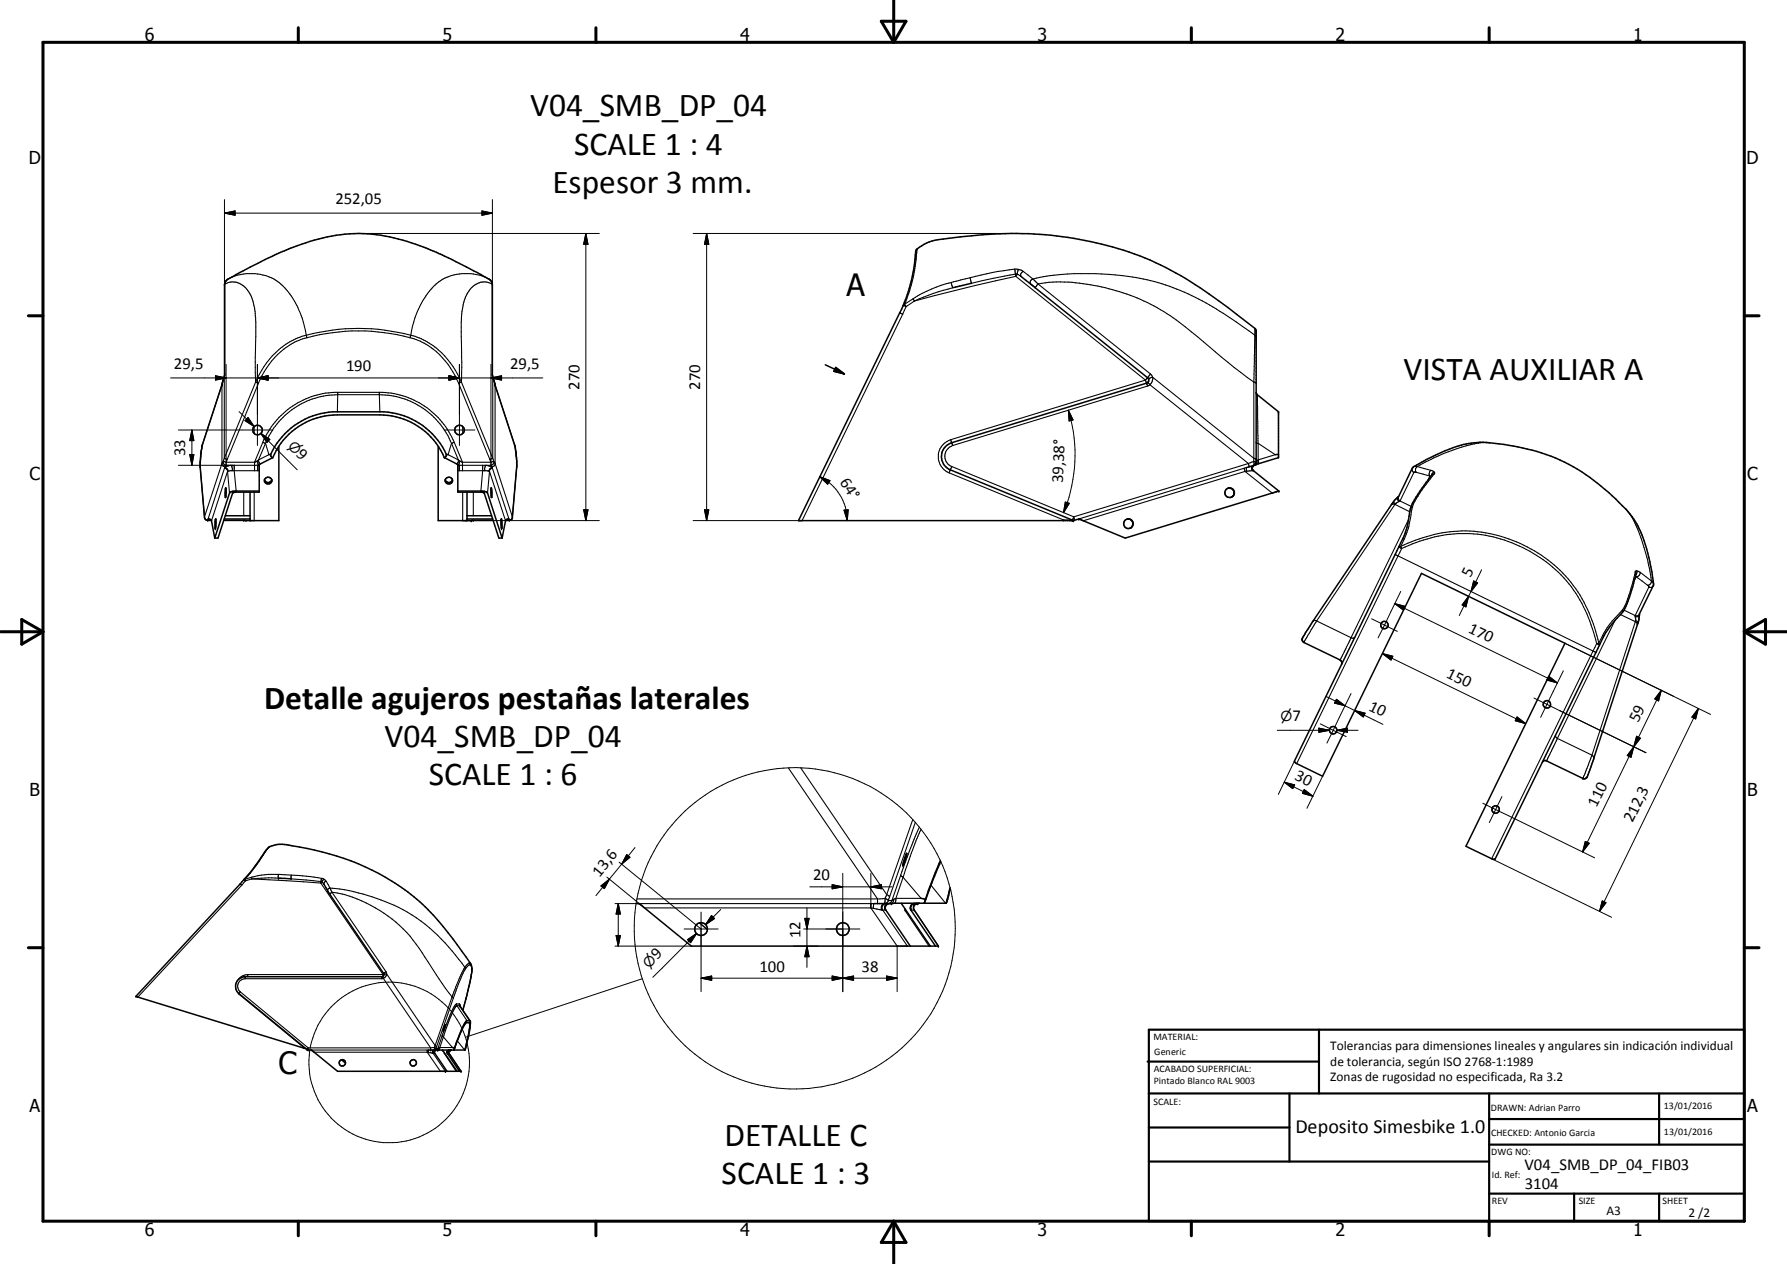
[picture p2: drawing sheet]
<svg xmlns="http://www.w3.org/2000/svg" width="420mm" height="297mm" viewBox="0 0 420 297" stroke-linecap="round" stroke-linejoin="round" font-family="sans-serif">
<g fill="none" stroke="#000" stroke-width=".35">
<path d="M228.4 66.6l-4.3 1M240.1 65l29.7 23.8a.72 .72 0 0 1 .3 .7 .72 .72 0 0 1-.5 .5l-45.9 14.1a3.4 3.4 0 0 0-2.3 3 3.4 3.4 0 0 0 2 3.3l28.9 11.9M194 85.7l4.5 2.2M196.5 86.4l2 1.5-2.4-.7zM295.3 92.4l.3 .4 5 4v10.8l-4.8 1.4-1.2 .6M53 114.7l.2 .3-.2 1.9zM58.8 115.7v6.6M60.9 115.4h-5.6l-1.2 .3-3.6 10.7M62.2 112.8a.91 .91 0 0 0 .8 .6 .91 .91 0 0 0 .9-.6M63.7 106.8h-.5M63.7 106.8v.4l.4 .4M63.7 106.8a17.1 17.1 0 0 1 14.6-10h11.9a17.3 17.3 0 0 1 14.7 10"/>
<path d="M64.1 107.6l-3.2 1.6v6.5h-5.4l-.8 .2-3.4 10.5h-.8M64.1 107.6a16.4 16.4 0 0 1 15.2-10.1h10a16.5 16.5 0 0 1 15.2 10.1M65.6 104.9v17.4h-13M103 104.9v17.4h13M104.5 107.6l3.1 1.6v6.5h5.5l.7 .1 3.5 10.6h.8M104.7 112.8a.88 .88 0 0 0 .8 .6 .88 .88 0 0 0 .9-.6M104.9 106.8h.5M104.9 106.8v.3l-.4 .5M107.6 115.4h5.7l1.2 .3 3.6 10.7M109.8 115.7v6.6M115.5 114.7h.1M115.5 114.7l-.1 1.1 .2 1.1-.1-2.2"/>
<path d="M289.2 114.7a1.13 1.13 0 0 0-1.1 1.5 1.13 1.13 0 0 0 1.9 .4 1.13 1.13 0 0 0-.6-1.9h-.7M289.3 114.7a1.12 1.12 0 0 1 .8 1.1 1.12 1.12 0 0 1-.7 1.1M293.1 109.9l1.9-.6 .3-.7v-31.2a154.1 154.1 0 0 0-14.3-10.5 73.4 73.4 0 0 0-33.9-11.6 87.1 87.1 0 0 0-14.7-.2l-9.3 .9a12.4 12.4 0 0 0-7 2.1l-.6 .5-.2 1a38.3 38.3 0 0 1-3.8 13.9l-23.8 48.8h64.9M294.4 110.1l.3 .5 6 4.8-36.1 11-10.5-4.3-.5-.1-1 .3M294.5 109.7l-.1 .4M294.8 109.4l-.3 .3-.1 .4M300.6 106.8h-.8M328.8 116.7l-1.6 1.8-18.9 28-2.1 3.5M328.8 116.7l3.3-6.7 .3-.4a53.6 53.6 0 0 1 11.2-5 19.1 19.1 0 0 1 5.9-.6l4.1 .4a44.1 44.1 0 0 1 27 13.7 20.8 20.8 0 0 1 6.8 11.9l1 4.4 .4 3.1-3.4 6.8M336.7 111.6l-.9 1.2a24.6 24.6 0 0 0-4.2 6.8l-.2 .9a17.2 17.2 0 0 1-1.6 6.2l-25.4 52.1 .3 .6 6.3 3 23.2-47.7 33.7 16.5-23.2 47.7 6 2.9 .7 .1 23.8-48.6a27 27 0 0 1 6.5-9.7l1.4-3.2 1.5-5.4M48.9 122l.6 .1 .2 .2M49.7 122.3l-1.2-.1-.4-.6-1-12.9 .3-3.7 5.4-16.6v-21.6a1.83 1.83 0 0 1 1-1.3 101.6 101.6 0 0 1 20.1-9.1 38.7 38.7 0 0 1 26.8 2.1l5.6 2.5 5 2.6a12.2 12.2 0 0 1 4.3 2.6l.2 .6v21.4l5.3 16.6 .3 2.7 .1 1.8-1.1 12.7a1.52 1.52 0 0 1-1.5 .3"/>
<path d="M49.7 122.3l.8 4.1M50.7 122l.1 .9-.2 1.3zM52.7 122h6.1M53 121.2h5.8M109.8 122h6.1M109.8 121.2h5.8M117.9 122v2.2zM119.7 122l-.6 .1-.2 .3-.8 4M250.1 122.2v.1M252.6 122.3h-.2M265.2 122h-.2M265.4 122a1.12 1.12 0 0 1 1 1 1.12 1.12 0 0 1-.8 1.2"/>
<path d="M266 123.9a1.12 1.12 0 0 0-.2-1.8 1.12 1.12 0 0 0-1.6 .8 1.12 1.12 0 0 0 1.2 1.3h.2M306.2 150v.6l.4 .4 8.5 4.1a.71 .71 0 0 1 .3 1M306.2 150h.1M385.5 144.3l-.3 1.8-10.5 32.4-1.5 4.1-.5 .4M362.6 179.1a.69 .69 0 0 1 1-.3l8.7 4.2h.3M372.7 183h-.1M65.5 206.4l3 .1M76.1 207.8l1.3 2.1 12.8 18.9v.5l-.4 .2h-32.5a2.27 2.27 0 0 0-1.8 1.7 2.27 2.27 0 0 0 .7 2.3l16 13.1 1.1 .2 6.1 5h29l-2.9-4.4v-.3l.3-.3M149.6 212.3h.7l.6 .5 11.6 9.5h58.1l-5.6-8.4a.97 .97 0 0 1 .3-1.5h.1M164.5 216.9l1.8 1.5M205.5 212.3h2.6M212 212.3l6.7 10"/>
<path d="M212.8 213.6v.4M213.1 200.6v.6l-.8 2.2 .4-1.7zM215.4 212.3h.1M215.5 212.3h.1M216.1 212.3h-1.3a1.06 1.06 0 0 0-.6 1.6l5.8 8.4M216.2 212.3h-.7M216.6 211.1l1 .2M221.1 202.3l-3.5 9M221.2 202.4l-3.9 9.9 .3-1M222.5 212.3h-12.2h-1.4l-.5 .3-.3 .8 .2 .5 5.7 8.4M223.4 208.6l-.9 3.7M223.4 208.8l-.9 3.5"/>
<path d="M108.1 236.4l2.4 3.5M108.8 237.4l1.5-5.7a8.5 8.5 0 0 0 .3-5.3 75.7 75.7 0 0 0-12.6-15.1 57.8 57.8 0 0 0-29.3-12.5 7.9 7.9 0 0 0-5.3 .2l-1 .9a48.7 48.7 0 0 1-5 6.8l-25.5 27.5 39.5 12.1M110.5 239.9h-.7l-.6 .6-1.9 4.4-.5 1.9 .1-.5M110.5 239.9v1.7l-1.2 5.2M71.4 246.3l.6 .2M71.5 246.3h-.1M80.3 249l.9 .8M100.8 246.8h1.3M104 246.8l3.5 5M104.5 247.4v.2M104.7 240.8l-.5 1.5 .5-1.4M105.6 246.8l-.4 .1-.1 .5 2.9 4.4"/>
<path d="M106.4 246.2l.5 .1M107.1 245.5l-.2 .8M109.3 246.8h-6.7l-.3 .1-.2 .5 3 4.4M109.8 244.9l-.5 1.9M110.3 240.3l-.8 .1-.4 .6-1.9 4.4M110.3 240.3l.1 .1M110.4 240.4v1.3l-.6 3"/>
<circle cx="60.5" cy="101.1" r="1.14"/>
<circle cx="63.1" cy="112.9" r=".82"/>
<circle cx="105.5" cy="113" r=".85"/>
<circle cx="108" cy="101.1" r="1.13"/>
<circle cx="325.5" cy="146.9" r=".87"/>
<circle cx="313.4" cy="171.6" r=".87"/>
<circle cx="363.7" cy="165.5" r=".86"/>
<circle cx="351.7" cy="190.2" r=".89"/>
<circle cx="164.8" cy="218.3" r="1.51"/>
<circle cx="198.2" cy="218.3" r="1.5"/>
<circle cx="80.5" cy="249.8" r=".75"/>
<circle cx="97.2" cy="249.8" r=".75"/>
</g>
<g fill="none" stroke="#000" stroke-width=".25">
<path d="M215.6 58.5h.1M215.6 58.5a36.7 36.7 0 0 1-2.9 13M53.6 65.6l-.5 .5-.3 .9M53.8 65.5a9.5 9.5 0 0 1 4.1-1.2h2a10.6 10.6 0 0 1 8.8 5.6 24.4 24.4 0 0 1 3.4 9.1l.1 .4M72.2 79.4a17 17 0 0 0-11 9.8l-.4 .8M72.2 79.4a45.8 45.8 0 0 1 24.2 0M96.4 79.4l2 .6a17.7 17.7 0 0 1 9.4 10M114.8 65.5a9.5 9.5 0 0 0-4.2-1.2 11.6 11.6 0 0 0-5.8 1 13.1 13.1 0 0 0-6 6.4 22 22 0 0 0-2.2 7.1l-.2 .6M115 65.6l.5 .5 .3 .9M211.5 73.5l.7 .3M212.2 73.8l-23.6 48.5M212.4 71.8h.1"/>
<path d="M212.4 71.8l.7 .3M212.7 71.5l-.3 .3M212.7 71.5l.4 .6M213.1 72.1l-.9 1.7M214.7 70.2l-2 1.3M214.7 70.2l.3 .5M215 70.7l-1.9 1.4M223.7 66.4a29.8 29.8 0 0 0-9 3.8M223.7 66.4l.4 1.2-4.7 1.4-4.4 1.7M228.1 65.3l-4.4 1.1M238.6 63.2l-4 .6-6.5 1.5M238.6 63.2l1 .1"/>
<path d="M238.6 63.2l.1 1.2M238.7 64.4l.1 .5M238.7 64.4l-10.3 2.2-.3-1.3M238.7 64.4h.5M238.8 64.9l30.5 24.4M238.8 64.9l-9.5 2.2-14.3 3.6M239.2 64.4l-.4 .5M239.6 63.3l1 .5M239.6 63.3l-.4 .6v.5M240.6 63.8l2.3 1.8M240.6 63.8l-.4 .3a.63 .63 0 0 0-.1 .9l-.9-.6M242.9 65.6a43.3 43.3 0 0 1 9.7-1.3 67.3 67.3 0 0 1 17.9 1.7 55.8 55.8 0 0 1 17.1 7.6l7.6 5.3 .1 .5"/>
<path d="M242.9 65.6l1.1 1.1M242.9 65.6a.75 .75 0 0 0-.5 1.2M244 66.7l26.5 21.2M244 66.7l-.6 .9M244 66.7a42.9 42.9 0 0 1 20.1 2.1 47.2 47.2 0 0 1 17.4 10.3l8.7 7.3 4.6 3.4M295.1 77.2l-.3 12.6M52.1 90.7l-4.6 14M52.1 90.6v.1M52.2 90.3v18.6M52.7 88.6l.2-.4v-21.5a4.4 4.4 0 0 1 5.9 2.4l.7 1.6 .3 1.6 .3 2.4v15.1M52.7 88.6l-.6 2M52.7 88.6v19.1"/>
<path d="M52.7 88.6v.1M52.9 87.9l-.1 .3M60.1 89.8l.7 .2M60.1 89.8l-7.4 17.9M60.1 89.8a18.6 18.6 0 0 1 8.9-9.9l.5-.3a46.1 46.1 0 0 1 29.6 0 19.3 19.3 0 0 1 9.4 10.2M60.8 90l-7.4 18M79.4 92.8l-.1 4M79.4 92.8a18.5 18.5 0 0 0-17 11.4M79.4 92.2v.6M79.4 92.8h9.8M89.2 92.8l.1 4M89.2 92.2v.6"/>
<path d="M89.2 92.8a18.5 18.5 0 0 1 17 11.4M107.8 90l7.4 18M108.5 89.8l-.7 .2M108.5 89.8l-.1-14.1a12.4 12.4 0 0 1 2.2-7.8 3.9 3.9 0 0 1 5.1-1.2v21.5l.7 2.2M108.5 89.8l7.4 17.9M115.7 87.9l.1 .3M115.9 88.7v19M116.4 90.3v18.8l-.2 .4-.6 .2M116.4 90.6l4.7 14.1M269.3 89.3l-45.8 14M269.3 89.3l.3 .7M269.6 90h.1"/>
<path d="M269.6 90l.2 .7M269.8 88.8h.1M269.8 88.8l-.5 .5M269.8 90.7l-45.8 14M269.8 89.9l.6 .5M270.4 90.4l-.6 .3M270.4 90.4l23.1 18.5M270.5 87.9l-.7 .8M270.5 87.9l.5 .7M271 88.6l24.3 19.4M271 88.6l-.1 1-.5 .8M271 88.6l-.8 .3-.1 .3"/>
<path d="M294.8 89.8v18.7M294.8 89.8l.5 .2M295.6 92.8l.2 11.4M47.1 109.6l1 11.9M47.5 104.7l-.3 2.2-.1 2.9M47.6 104.6l-.1 .1M52.2 108.9l.2 .6 .5 .2M52.2 108.9l-4.1 12.6M52.5 108.5l.7 .1M52.5 108.5l.2 .6 .5 .2M52.5 108.5l-.3 .4M52.7 107.7l.7 .3"/>
<path d="M52.7 107.7l-.2 .8M52.8 110l.6 .4 .1 .4M52.8 110l-4 12.3M52.9 109.9l.6-.4a.65 .65 0 0 1 .8-.1 .65 .65 0 0 1 .3 .7v.5M52.9 109.9l.5 .3 .2 .5M52.9 109.9l-.1 .1M52.9 109.7v.2M53.2 108.6h6.6M53.2 108.6v.7M53.2 109.3l-.3 .4M53.4 108l-.2 .6M53.5 110.8l-3.8 11.6"/>
<path d="M53.5 110.8l.5 5.1M53.6 110.7l-.1 .1M55.1 109.3l.4 6.1M57.3 115.7v5.5M59.8 100.2v1.7M59.8 115.7v6.6M59.8 108.6v2M60.5 108.3l.1 .6 .3 .3-.3 .1M60.5 108.3l-.7 .3M60.6 109.3h-7.4M60.6 109.3h.3M60.6 109.3v1.3"/>
<path d="M60.8 108.1l.1 .5 .3 .4M60.8 108.1l-.3 .2M60.9 110.6l-7.3 .1M61.8 103.9l.6 .3M61.8 103.9l-2 4.7M61.8 103.9a19.1 19.1 0 0 1 16.9-11.7h11.2a19 19 0 0 1 16.9 11.7M62.4 104.2l.8 2.6-2.4 1.3M62.4 104.2l-1.6 3.9M106.2 104.2l-.8 2.6 2.4 1.3M106.2 104.2l1.6 3.9M106.8 103.9l-.6 .3M106.8 103.9l1.9 4.7"/>
<path d="M107.6 110.6l7.4 .1M107.6 109.3h.4M107.8 108.1l.3 .2M107.8 108.1l-.1 .5-.4 .4M108 109.3h7.4M108 109.3v1.3M108.1 108.3l-.1 .6-.4 .3 .4 .1M108.1 108.3l.6 .3M108.7 108.6v2M108.7 108.6h6.7M108.8 100.2v1.7M108.8 115.7v6.6"/>
<path d="M111.3 115.7v5.5M113.5 109.3l-.4 6.1M115 110.7h.1M115.1 110.7v.1M115.1 110.8l3.8 11.6M115.1 110.8l-.5 5.1M115.2 108l.2 .6M115.4 109.3l.2 .4M115.4 108.6v.7M115.6 109.8l.1 .1M115.6 109.8l-.5-.3a.77 .77 0 0 0-1 .1 .77 .77 0 0 0-.1 1M115.7 109.9l-.5 .3-.2 .5"/>
<path d="M115.7 109.9l.1 .1M115.8 110l-.7 .4v.4M115.8 110l3.9 12.3M115.9 107.7l-.7 .3M115.9 107.7l.2 .8M116.1 108.5l-.7 .1M116.1 108.5h.1M116.1 108.5l.3 .3 4.1 12.7M116.1 108.5l-.1 .5-.6 .3M121 104.6l.1 .1M121.1 104.7l.3 3 .1 2.1M121.5 109.6l-1 11.9"/>
<path d="M223.2 111.1l26.9 11.1h2M223.5 103.3a4.1 4.1 0 0 0-2.9 3.8 4.1 4.1 0 0 0 2.6 4M223.5 103.3l.2 .8M223.7 104.1h.1M223.7 104.1l.3 .6M223.8 109.6l-.6 1.5M223.8 109.6l28.7 11.9M224 104.7a2.63 2.63 0 0 0-1.8 2.4 2.63 2.63 0 0 0 1.6 2.5M292.6 110l.1 .8M292.7 110.8l-38 11.6M292.7 110.8l6.4 5.1M293.1 110.7v-.8l-39.5 12.1"/>
<path d="M293.1 110.7l-.4 .1M293.5 108.9l.2 .7M293.5 108.9l-41 12.6M293.7 109.6v.1M293.7 109.6h.1M294.7 110.6l-1.6 .1M294.8 108.5l.1 .7a.89 .89 0 0 0-.3 1.4M294.8 108.5l-1.3 .4M294.9 109.3h.1M295 109.3h-.1M295.3 103.9l.5 .3M295.5 108.3v.6l-.3 .3"/>
<path d="M295.8 108.1l-.5 .5-.5-.1M295.8 108.1l.1 .5-.1 .4M295.8 104.2l4 2.6-4 1.3M295.8 104.2v3.9M327.4 118.2h.3l.5 .2M328 118.5l-.5-.1-.4 .2M328 118.5l-18.4 27.4M328 118.5l3.5 1.8M328.2 118.4l-.2 .1M328.7 116.8l-.1 .6 .4 .5M328.8 116.7v.6l.4 .4M329 117.9l-.8 .5"/>
<path d="M329.2 117.7l-.2 .2M329.2 117.7l2.6 1.3M332.1 119.3l-.1 .3a20.6 20.6 0 0 1-1.6 6.5l-.2 .5M332.1 119.3l-.5 .3M332.1 110v.6l.3 .4M332.4 109.6h.8M332.4 111l-3.2 6.7M333 111l3.2 .9M333 111h-.6M333.2 109.6l3.3 .9M333.2 109.6l-.2 .3a.86 .86 0 0 0 0 1.1M333.4 116.6l-1 1.6-.3 1.1"/>
<path d="M333.4 116.6l-.5 .2M336.2 111.9h.3M336.2 111.9l-.5 1M336.5 110.5l.8 .5-.1 .4M336.5 110.5a.97 .97 0 0 0-.3 1.4M337.2 111.4l-3.8 5.2M337.2 111.4l-.5 .2M337.2 111l-.4 .3-.2 .5M350.2 104.1a19.8 19.8 0 0 0-7.6 1.3 48 48 0 0 0-9.4 4.2M382.3 119.6l.5 .7a22.6 22.6 0 0 1 3.7 8.4l.9 2.9 .9 4.9M48.1 121.5l.2 .5 .5 .3M48.8 122.3h.1"/>
<path d="M48.8 122.3h.8M52.7 122.3h5.3M57.3 122.3h.1M111.3 122.3h.1M115.9 122.3h-5.3M118.9 122.3h.8M119.7 122.3h.1M120.5 121.5l-.2 .5-.6 .3M252.1 122.2h.1M252.5 121.5l.1 .8M252.5 121.5l-.4 .7M328 130.3l.7 .3"/>
<path d="M328.7 130.6l45.9 22.4M328.7 130.6l-23.8 48.9M328.9 128.6h.1M329 128.6l.6 .3M329.3 128.4a32.3 32.3 0 0 1 44.3 15.6l1.3 3.5 1 3.6M329.3 128.4l-.4 .2M329.3 128.4l.3 .5M329.6 128.9l-.9 1.7M329.6 128.9a40.3 40.3 0 0 1 9.6-3.1 31 31 0 0 1 21.3 4.2 30.5 30.5 0 0 1 14.2 18.6l.7 2.7M330.2 126.6l-.9 1.8M330.2 126.6l-.4 .1M331.2 122.1l-13.5 27.8"/>
<path d="M384.5 134.4l-.8 3.1-1 3.2M384.5 134.4l.1 .6M384.5 135.4l.2 .2M384.7 135.6l2.7 1.9M384.7 135.6l-.5 1M384.8 134.2l-.3 .2M384.8 134.2l.8 .3M384.8 134.2v.5l-.2 .4M385.6 134.5l2.7 2M385.6 134.5a1.02 1.02 0 0 1-.9 1.1M387.4 137.5l.3 .5M387.7 138l-3.2 6.7"/>
<path d="M388.3 136.5l.5 .7M388.3 136.5a.95 .95 0 0 1-.9 1M388.7 137.7l-.4 .3h-.6M309.6 145.9l-.5-.1-.4 .2M309.6 145.9l-3 5.1M309.6 145.9l8.1 4M315.1 155.1h.1M317.7 149.9l-2.6 5.2M318.6 149.7l-.4 .3-.5-.1M374.6 153l-23.9 48.8M374.6 153l.6 .3M375.4 151.3l.7 .3"/>
<path d="M375.4 151.3l-.8 1.7M375.9 151.1l-.5 .2M375.9 151.1l.2 .5M376.1 151.6h.1M376.8 149.3l-.9 1.8M376.8 149.3l.2 .4M379.7 145.8l-13.5 27.7M381 144.4l3.5 1.7M381.5 143.3a23.5 23.5 0 0 0-4.7 6M381.5 143.3v.6M381.8 143.4l2.7 1.3M382.7 140.7l-.5 1.3-.7 1.3"/>
<path d="M382.7 140.7l.1 .5M384.5 144.7v.2M384.5 144.9v.9M384.5 146.1l.5 .5v.3M384.5 146.1l-10.2 31.4M384.5 145.8v.3M384.5 145.8l.6 .5M385.4 144.3l-.2 .4h-.7M385.5 144.5l-.3 .4h-.7M365.7 172.7v.3l.5 .5M366.2 173.5l-2.6 5.3M366.2 173.5l8.1 4"/>
<path d="M374.3 177.5l.4 .3v.4M374.3 177.5l-2.2 5.4M63.5 198.9l-.7 .7-2.4 3.6-2.8 3.4M185.4 180.5l20.9 30.7v1.1M188.2 180.4l20.3 29.8M214.6 192.6l-6.1 17.6M215.2 193.3l-6 17.5M216.2 194.4l-2.4 5.6-2 5.7M216.6 194.9l-2.3 5.5-2 5.8M372.1 182.9h.1M56.5 207.7h.1M56.5 207.7l.3 .3"/>
<path d="M56.8 208l-24.4 26.3M57.4 206.8l.3 .2M57.4 206.7v.1M57.6 206.6l-.2 .1M57.6 206.6l.1 .4M57.7 207l-.9 1M59.1 206.2l-1.5 .4M59.1 206.2l.1 .3M59.2 206.5l16.2 1M59.2 206.5l-1.5 .5M65.5 205.5v.9l-2.4-.1-3.9 .2M68.5 205.7l-5.5-.2-3.9 .7"/>
<path d="M68.5 205.7l4.4 .3 2.7 .4M68.5 205.7l-.1 .8M68.5 206.5l5.2 .5 2.1 .3M75.4 207.5l14.7 21.5M75.6 206.4l-.2 1.1M75.6 206.4l.6 .2M75.8 207.3l-.4 .2M75.8 207.3l.3 .5M76.2 206.6l.5 .5M76.2 206.6l-.4 .7M76.7 207.1l.9 1.6M76.7 207.1l-.4 .2-.1 .5"/>
<path d="M77.6 208.7a44.3 44.3 0 0 1 22.4 8.5 51.1 51.1 0 0 1 9.4 10.4v.2M77.6 208.7l.5 1M77.6 208.7l-.4 .2-.2 .4M78.1 209.7l-.6 .4M78.1 209.7l12.7 18.6M78.1 209.7a31.3 31.3 0 0 1 17.5 9.4 65.8 65.8 0 0 1 7 10l3.7 5.2M150.2 212.3h55.3l-.2 1.1M151.5 213.4h53.3M204.8 212.3h.1M204.8 212.3v1.1M204.8 213.4h.5M204.8 213.4l6.1 8.9"/>
<path d="M205.3 213.4l2 .5M207.3 213.9h.8M208.1 211.1l-1.2 .1h-57.1M208.1 211.1l-.2 1.2 .8-.3 .2-.4M208.1 211.1l.8 .5M208.1 213.9h.1M208.2 213.9h.1M208.3 212.3a1 1 0 0 0-.8 1.6l5.8 8.4M208.5 210.2l.7 .6M208.5 210.2l-.4 .9M208.8 212.3a1.06 1.06 0 0 0-.6 1.6M208.9 211.6h.8"/>
<path d="M208.9 212.3a.97 .97 0 0 0-.8 1.6M208.9 211.6h.1M209.1 212.3h-1.3a1.1 1.1 0 0 0-.6 1.4l.1 .2M209.2 210.8l-.3 .8M209.7 211.6l-.4 .6-.4 .1M209.8 211.6h-.1M210.1 211.3l-.1 .7-.6 .3M210.1 211.3l-.3 .3M210.6 211.1l-.1 1-.2 .2M210.6 211.1l-.5 .2M211.8 205.7l-2.1 5.9M211.8 205.7l.5 .5"/>
<path d="M212.3 206.2l4.3 4.9h-6M212.3 206.2l-1.7 4.9M212.8 214l5.6 8.3M214.2 213.9h.1M214.3 213.9h.7M214.3 213.9h.1M214.6 212.5l-.4 .5 .1 .9M215 213.9h.1M215 213.9l5.6 8.4M215 212.3l-.2 .1M215.1 212.3a.98 .98 0 0 0-.9 .6 .98 .98 0 0 0 .1 1M215.5 212.3h.2"/>
<path d="M215.7 212.3h.1M215.7 212.3a.96 .96 0 0 0-.7 1.6M216.1 212.3h-.3M218.9 208l3.4 4.3M56 233.4l.5 .5M56.2 233.5h.1M56.5 233.1l16 13.2M56.5 233.1l-.3 .4M56.5 233.9l15.3 12.5M56.6 233.8l-.1 .1M57.6 229.5h.1M57.6 230a1.76 1.76 0 0 0-1.6 1.1 1.76 1.76 0 0 0 .5 2"/>
<path d="M57.6 229.5v.5M58.2 229l-1.4 .4-.8 .9M58.2 229h31.9M58.2 229v.5M89.7 229.5h.1M89.7 229.5v.5M89.9 229.5h.1M89.9 229.5l11.3 16.8M90.1 229l-.1 .4M90.2 228.7v.1M90.2 228.9l-.1 .1M90.2 228.7h.1"/>
<path d="M90.8 228.3l.1 .6M90.8 228.3l-.6 .4M90.9 228.9l-.7 .1M90.9 228.9a1.32 1.32 0 0 1-1 1.1h-32.3M90.9 228.9l11.4 16.8M106.3 234.3l.3 .3M106.3 234.3l-4 11.4M106.6 234.6l-4 11.4M107.3 235.9h.1M107.3 235.9h.7l.2 .6M107.3 235.9v.3l2.5 3.7M107.3 235.9l-.9 1.4-2.4 6.1"/>
<path d="M108 235.9v.4l2.4 3.6M108.2 236.4l-.8-.1-.6 .9-1.2 2.5-1.3 4M109.4 227.8l-1.4 3-1.4 3.8M109.4 227.8l.7-.9a.46 .46 0 0 1 .6-.1 .46 .46 0 0 1 .2 .5 27.6 27.6 0 0 1-1.3 7.3M109.6 234.6h.1M109.6 234.6l-.8 2.8M110.6 226.4a.75 .75 0 0 0-1.1 .6l-1.5 2.9-1.7 4.4M110.9 227.5v.3M72.2 246.6h.1M72.5 246.8h.1M72.5 246.3h28.7M72.5 246.3v.5"/>
<path d="M72.5 246.3l-.3 .3M73.2 246.8h27.6l-.1 .5M73.9 247.3h26.5M100.4 246.8v.5M100.4 247.3h.3M100.4 247.3l3.1 4.5M100.7 247.3l1.1 .2M101.2 246.8h.1M101.2 246.3v.5M101.8 247.5h.4M102.1 246.8h.1M102.1 246.2v.6"/>
<path d="M102.1 246.2l.4 .2M102.1 246.2l-.9 .1M102.2 246.8h.1M102.2 246.8l-.4 .3v.4l2.9 4.3M102.2 246.9l.2-.1-.3 .3v.4zM102.3 245.7l.3 .3M102.3 245.7l-.2 .5M102.4 246.8h.2h-.6l-.2 .1v.6M102.4 246.8h-.1M102.5 246.4l-.3 .4M102.5 246.4h.4M102.6 246l-.1 .4"/>
<path d="M102.9 246.4l-.4 .4M103.2 246.3l-.2 .4-.2 .1M103.2 246.3l-.3 .1M104 243.4l.3 .3M104 243.4l-1.1 3M104.3 243.7l2.1 2.5-3.2 .1M104.3 243.7l-1.1 3.1M104.5 247.6l2.8 4.2M105.2 247.5h.1M105.2 247.5h.4M105.5 246.8l-.4 .3 .1 .4M105.6 247.5h.1"/>
<path d="M105.6 247.5l2.8 4.3M105.6 246.8l-.4 .3v.4M105.8 246.8h.3M105.9 246.8l-.4 .3 .1 .4M107.5 244.6l1.8 2.2"/>
</g>
<g fill="#000">
<circle cx="215.3" cy="59.1" r=".18"/>
<circle cx="295.3" cy="77.8" r=".18"/>
<circle cx="52.1" cy="90.6" r=".18"/>
<circle cx="116.4" cy="90.6" r=".18"/>
<circle cx="300.6" cy="96.8" r=".18"/>
<circle cx="60.9" cy="109.2" r=".18"/>
<circle cx="107.6" cy="109.2" r=".18"/>
<circle cx="300.7" cy="115.4" r=".18"/>
<circle cx="50.6" cy="124.2" r=".18"/>
<circle cx="50.7" cy="122" r=".18"/>
<circle cx="110.8" cy="122.3" r=".18"/>
<circle cx="117.9" cy="122" r=".18"/>
<circle cx="117.9" cy="124.2" r=".18"/>
<circle cx="252.4" cy="122.3" r=".18"/>
<circle cx="253.6" cy="122" r=".18"/>
<circle cx="65.5" cy="206.4" r=".18"/>
<circle cx="209.6" cy="212.3" r=".18"/>
<circle cx="212.3" cy="203.4" r=".18"/>
<circle cx="214.9" cy="212.3" r=".18"/>
<circle cx="215.7" cy="212.3" r=".18"/>
<circle cx="108.2" cy="236.4" r=".18"/>
<circle cx="220.6" cy="222.3" r=".18"/>
<circle cx="102.9" cy="246.8" r=".18"/>
<circle cx="104" cy="246.8" r=".18"/>
<circle cx="104.7" cy="251.8" r=".18"/>
<circle cx="105.9" cy="246.8" r=".18"/>
<circle cx="108.4" cy="251.8" r=".18"/>
</g>
<g fill="none" stroke="#000" stroke-width=".71">
<path d="M10.1 9.9h400v277.1h-400zM70.1 6.5v3.4M140.1 6.5v3.4M207.2 5h5.8l-2.9 4.9zM210.1 0v9.9M280.1 6.5v3.4M350.1 6.5v3.4M6.7 74.2h3.4M410.1 74.2h3.5M.1 148.5h10M5.1 145.6l5 2.9-5 2.9zM410.1 148.5h10"/>
<path d="M410.1 148.5l5-2.9v5.8zM6.7 222.7h3.4M410.1 222.7h3.5M70.1 287v3.4M140.1 287v3.4M210.1 287v10M210.1 287l2.9 5h-5.8zM280.1 287v3.4M350.1 287v3.4"/>
</g>
<g fill="none" stroke="#000" stroke-width=".51">
<path d="M269.8 249.5h40.3M270.1 242h140v45h-140zM270.1 257h140M303.2 257v16M310.1 242v15M350.1 257v30M390.1 257v12M270.1 265h33.1M270.1 273h80M350.1 269h60M350.1 263h60M350.1 280.5h60"/>
<path d="M370.1 280.5v6.5M390.1 280.5v6.5"/>
</g>
<g fill="#000">
<path d="M52.8 50.1l2.5-.5v1zM113.3 49.6l2.5 .5-2.5 .5zM137.7 54.9l.5 2.5h-1zM166.1 54.9l.6 2.5h-1.1zM50.7 88.3l2.5 .5-2.5 .5zM58.3 98.1l1.5 2.1-2.2-1.4zM60.5 88.8l2.5-.5v1zM105.6 88.3l2.4 .5-2.4 .5zM115.4 88.8l2.5-.5v1zM196.5 86.4l2 1.5-2.4-.7zM251.2 96.4l1.1 2.3-.9 .2zM44.6 106.8h1l-.5 2.5z"/>
<path d="M45.1 101l.5 2.5h-1zM61.3 101.9l2.1 1.4-.6 .7zM137.2 119.8h1l-.5 2.5zM165.6 119.8h1.1l-.6 2.5zM192.7 112l2.4 .9-.5 .9zM198.4 119.9l1-.1-.2 2.5zM250.5 118l.9 .3-1.3 2.2zM346.5 136.5l.9 .5-1.5 2zM325 153.6l2.5 .6-.4 .9zM327.9 141.9l2.5 .6-.4 .9zM345.3 140.1l-.6 2.5-.9-.4zM364.1 158.9l2.1 1.6-2.5-.7z"/>
<path d="M310.1 171.1l2.5 .5-2.5 .5zM314.2 164.3l2.1 1.6-2.5-.7zM314.4 171.6l2.4-.5v1zM318.5 167l2.5 .6-.5 .9zM356.7 168.5l2 1.6-2.4-.7zM384.1 175.5l-.6 2.5-.9-.5zM384.8 173l.9 .5-1.6 2zM390.6 162.2l-.6 2.5-.9-.4zM399.3 166.5l-.6 2.5-.9-.5zM302 183.8l2.4 .6-.5 .9zM306.7 185.5l2 1.6-2.5-.7zM372.7 197.7l1 .5-1.6 2z"/>
<path d="M141.3 208.2l2-1.6-1.2 2.2zM144.9 219.8h1l-.5 2.5zM145.4 212.3l.5 2.5h-1zM147.4 200.8l.7 .7-1.9 1.6zM167.3 215.1l.7 .8-2.1 1.4zM189.2 215.8h1l-.5 2.5zM195.7 207.9l2.5 .5-2.5 .5zM204.8 208.4l2.5-.5v1zM376.7 211.7l.9 .4-1.5 2.1zM161.7 220.8l2.1-1.4-1.4 2.1zM164.8 229.9l2.5-.5v1zM189.7 222.3l.5 2.5h-1z"/>
<path d="M195.7 229.4l2.5 .5-2.5 .5zM198.2 229.9l2.5-.5v1zM208.4 229.4l2.5 .5-2.5 .5z"/>
</g>
<g fill="none" stroke="#000" stroke-width=".24">
<path d="M52.8 50.1l2.5-.5v1zM52.8 50.1h63M52.8 46.9v20.1M84.3 54.9h56.6M113.3 49.6l2.5 .5-2.5 .5zM115.8 46.9v20.1M137.7 54.9l.5 2.5h-1zM137.7 54.9v67.4M163 54.9h76.1M166.1 54.9l.6 2.5h-1.1zM166.1 54.9v67.4M40.1 88.8h87.5"/>
<path d="M50.7 88.3l2.5 .5-2.5 .5zM53.2 85.6v23M56.2 96.7l3.6 3.5M57.6 98.8l.7-.7 1.5 2.1zM58.3 98.1l1.5 2.1-2.2-1.4zM60.5 88.8l2.5-.5v1zM60.5 85.6v19.1M105.6 88.3l2.4 .5-2.4 .5zM108 85.6v19.1M115.4 88.8l2.5-.5v1zM115.4 85.6v23M251.2 96.4l1.1 2.3-.9 .2z"/>
<path d="M251.2 96.4a35.7 35.7 0 0 1-1.1 24.1M41.9 109.3h13.2M41.9 101h22.3M44.6 106.8h1l-.5 2.5zM45.1 101l.5 2.5h-1zM45.1 101v8.3M61.3 101.9l2.1 1.4-.6 .7zM61.3 101.9l8.6 8.5M104.4 101h7.3M137.2 119.8h1l-.5 2.5zM165.6 119.8h1.1l-.6 2.5zM192.7 112l2.4 .9-.5 .9z"/>
<path d="M192.7 112a11.6 11.6 0 0 1 5.2 4.9l.3 .7a10.9 10.9 0 0 1 1 4.7M198.4 119.9l1-.1-.2 2.5zM250.5 118l.9 .3-1.3 2.2zM108.8 122.3h32.1M163 122.3h25.6M329.3 139l-3.8 7.9M345.9 139l-.6 1.1M346.5 136.5l.9 .5-1.5 2zM348.3 133.9l-2.4 5.1M322.5 145.4l3 1.5M325 153.6l2.5 .6-.4 .9zM325 153.6l33.7 16.5"/>
<path d="M325.5 146.9l-1.5 3M325.5 146.9l3 1.5M327.9 141.9l2.5 .6-.4 .9zM327.9 141.9l38.3 18.6M345.3 140.1l-.6 2.5-.9-.4zM345.3 140.1l-2.2 4.6M364.1 158.9l2.1 1.6-2.5-.7zM367.6 157.6l-5.4 11M300.3 171.6h12.3M304.4 178.8l-3.8 7.9M310.1 171.1l2.5 .5-2.5 .5zM310.4 170.1l3.1 1.5"/>
<path d="M311.8 163.7l13.4 6.5M313.5 171.6l-1.5 3M313.5 171.6l3 1.5M314.2 164.3l2.1 1.6-2.5-.7zM314.4 171.6l2.4-.5v1zM314.4 171.6h4.9M317.7 163l-4.2 8.6M318.5 167l2.5 .6-.5 .9zM356.7 168.5l2 1.6-2.4-.7zM360.7 164l26.3 12.9M366.7 167l20.3 9.9M384.1 175.5l-.6 2.5-.9-.5z"/>
<path d="M384.1 175.5l-12 24.7M384.8 173l.9 .5-1.6 2zM390.6 162.2l-.6 2.5-.9-.4zM390.6 162.2l-6.5 13.3M393.5 163.6l-25.6-12.4 34.3 16.7M399.3 166.5l-.6 2.5-.9-.5zM399.3 166.5l-23.2 47.7M149.3 199.2l-3.1 3.9M302 183.8l2.4 .6-.5 .9zM302 183.8l6.7 3.3M306.7 185.5l2 1.6-2.5-.7zM311 182.4l-3.7 7.5"/>
<path d="M348.6 188.8l26.3 12.8M353.1 187.2l-2.9 6.1M372.7 197.7l1 .5-1.6 2zM141.3 208.2l2-1.6-1.2 2.2zM142.7 206.1l8.8 7.3M143.3 206.6l-3.2 3.9M144.6 212.3h5.6M144.9 219.8h1l-.5 2.5zM145.4 212.3l.5 2.5h-1zM145.4 212.3v10M145.6 202.6l19.2 15.7M146.2 203.1l-2.9 3.5"/>
<path d="M147.4 200.8l.7 .7-1.9 1.6zM160.9 218.3h8M163.8 219.4l-1.8 1.7M163.8 219.4l-10.3 10.3M164.8 214.3v18.7M167.3 215.1l.7 .8-2.1 1.4zM169.4 213.7l-3.5 3.6M189 218.3h13.2M189.2 215.8h1l-.5 2.5zM189.7 213.4v13.9M190.4 208.4h19.4M195.7 207.9l2.5 .5-2.5 .5z"/>
<path d="M198.2 205.2v27.8M204.8 208.4l2.5-.5v1zM204.8 205.2v8.2M350.7 201.8l28.2 13.8M376.7 211.7l.9 .4-1.5 2.1zM144.6 222.3h17.9M151 230l-41.6 13.8M161.7 220.8l2.1-1.4-1.4 2.1zM164.8 229.9l2.5-.5v1zM164.8 229.9h46.1M186.6 222.3h5.8M189.7 222.3l.5 2.5h-1z"/>
<path d="M195.7 229.4l2.5 .5-2.5 .5zM198.2 229.9l2.5-.5v1zM208.4 229.4l2.5 .5-2.5 .5zM210.9 222.3v10.7"/>
<circle cx="186.9" cy="218.2" r="37.7"/>
<circle cx="91.5" cy="249.7" r="18.9"/>
</g>
<g font-size="7.9">
<text x="124.6" y="27.3">V04_SMB_DP_04</text>
<text x="135" y="36.4">SCALE 1 : 4</text>
<text x="129.9" y="45.3">Espesor 3 mm.</text>
<text x="330" y="89.3">VISTA AUXILIAR A</text>
<text x="62.1" y="166.5">Detalle agujeros pestañas laterales</text>
<text x="90.4" y="175.6">V04_SMB_DP_04</text>
<text x="100.8" y="184.5">SCALE 1 : 6</text>
<text x="170.4" y="269.3">DETALLE C</text>
<text x="169.7" y="278.3">SCALE 1 : 3</text>
</g>
<g font-size="7.2">
<text x="199" y="69.5">A</text>
<text x="65.5" y="252.3">C</text>
</g>
<text font-size="4.7" x="304.6" y="266.2">Deposito Simesbike 1.0</text>
<g font-size="4.2">
<text x="34" y="9.6">6</text>
<text x="104" y="9.6">5</text>
<text x="174" y="9.6">4</text>
<text x="244" y="9.6">3</text>
<text x="314" y="9.6">2</text>
<text x="384" y="9.6">1</text>
<text x="6.8" y="38.7">D</text>
<text x="410.6" y="38.7">D</text>
<text x="7" y="112.9">C</text>
<text x="410.8" y="112.9">C</text>
<text x="7" y="187.1">B</text>
<text x="410.8" y="187.1">B</text>
<text x="7" y="261.4">A</text>
<text x="410.8" y="261.4">A</text>
<text x="34" y="290.4">6</text>
<text x="104" y="290.4">5</text>
<text x="174" y="290.4">4</text>
<text x="244" y="290.4">3</text>
<text x="314" y="290.4">2</text>
<text x="384" y="290.4">1</text>
</g>
<g font-size="3.9">
<text x="78.9" y="48">252,05</text>
<text x="40.9" y="86.8">29,5</text>
<text x="81.4" y="87.3">190</text>
<text x="120" y="86.8">29,5</text>
<text x="136.2" y="91.6" transform="rotate(-90 136.2 91.6)">270</text>
<text x="164.6" y="91.6" transform="rotate(-90 164.6 91.6)">270</text>
<text x="43.5" y="107.2" transform="rotate(-90 43.5 107.2)">33</text>
<text x="69.5" y="107" transform="rotate(45 69.5 107)">9</text>
<text x="197.4" y="113.2" transform="rotate(58 197.4 113.2)">64°</text>
<text x="249.9" y="113.6" transform="rotate(-87 249.9 113.6)">39,38°</text>
<text x="345.8" y="135.7" transform="rotate(-64 345.8 135.7)">5</text>
<text x="345" y="148.5" transform="rotate(26 345 148.5)">170</text>
<text x="339.9" y="159.1" transform="rotate(26 339.9 159.1)">150</text>
<text x="321.6" y="166.8" transform="rotate(26 321.6 166.8)">10</text>
<text x="303.9" y="169.5">7</text>
<text x="385.1" y="170" transform="rotate(-64 385.1 170)">59</text>
<text x="304.2" y="183.2" transform="rotate(26 304.2 183.2)">30</text>
<text x="375.4" y="189.9" transform="rotate(-64 375.4 189.9)">110</text>
<text x="383.9" y="193.5" transform="rotate(-64 383.9 193.5)">212,3</text>
<text x="140.9" y="206.2" transform="rotate(-51 140.9 206.2)">13,6</text>
<text x="191.2" y="206.8">20</text>
<text x="188.2" y="220.5" transform="rotate(-90 188.2 220.5)">12</text>
<text x="154.5" y="225.7" transform="rotate(-45 154.5 225.7)">9</text>
<text x="178.6" y="228.3">100</text>
<text x="202.6" y="228.3">38</text>
<text x="358.5" y="275">V04_SMB_DP_04_FIB03</text>
<text x="358.5" y="279.4">3104</text>
</g>
<g font-size="3.3">
<text x="67.5" y="105" transform="rotate(45 67.5 105)">⌀</text>
<text x="301.1" y="169.5">⌀</text>
<text x="152.5" y="227.6" transform="rotate(-45 152.5 227.6)">⌀</text>
</g>
<g font-size="3.1">
<text x="312.7" y="246.8">Tolerancias para dimensiones lineales y angulares sin indicación individual</text>
<text x="312.7" y="250.4">de tolerancia, según ISO 2768-1:1989</text>
<text x="312.7" y="254">Zonas de rugosidad no especificada, Ra 3.2</text>
<text x="377.7" y="285.6">A3</text>
<text x="397" y="285.9">2 /2</text>
</g>
<g font-size="2.4">
<text x="271.2" y="244.4">MATERIAL:</text>
<text x="271.3" y="252">ACABADO SUPERFICIAL:</text>
<text x="271.4" y="247.9">Generic</text>
<text x="271.3" y="254.6">Pintado Blanco RAL 9003</text>
<text x="271.2" y="259.7">SCALE:</text>
<text x="350.6" y="261">DRAWN: Adrian Parro</text>
<text x="391.2" y="260.6">13/01/2016</text>
<text x="350.6" y="267">CHECKED: Antonio Garcia</text>
<text x="391.2" y="266.7">13/01/2016</text>
<text x="350.6" y="271.4">DWG NO:</text>
<text x="350.8" y="276.9">Id. Ref:</text>
<text x="350.8" y="282.8">REV</text>
<text x="371.2" y="282.9">SIZE</text>
<text x="390.9" y="282.9">SHEET</text>
</g>
</svg>
